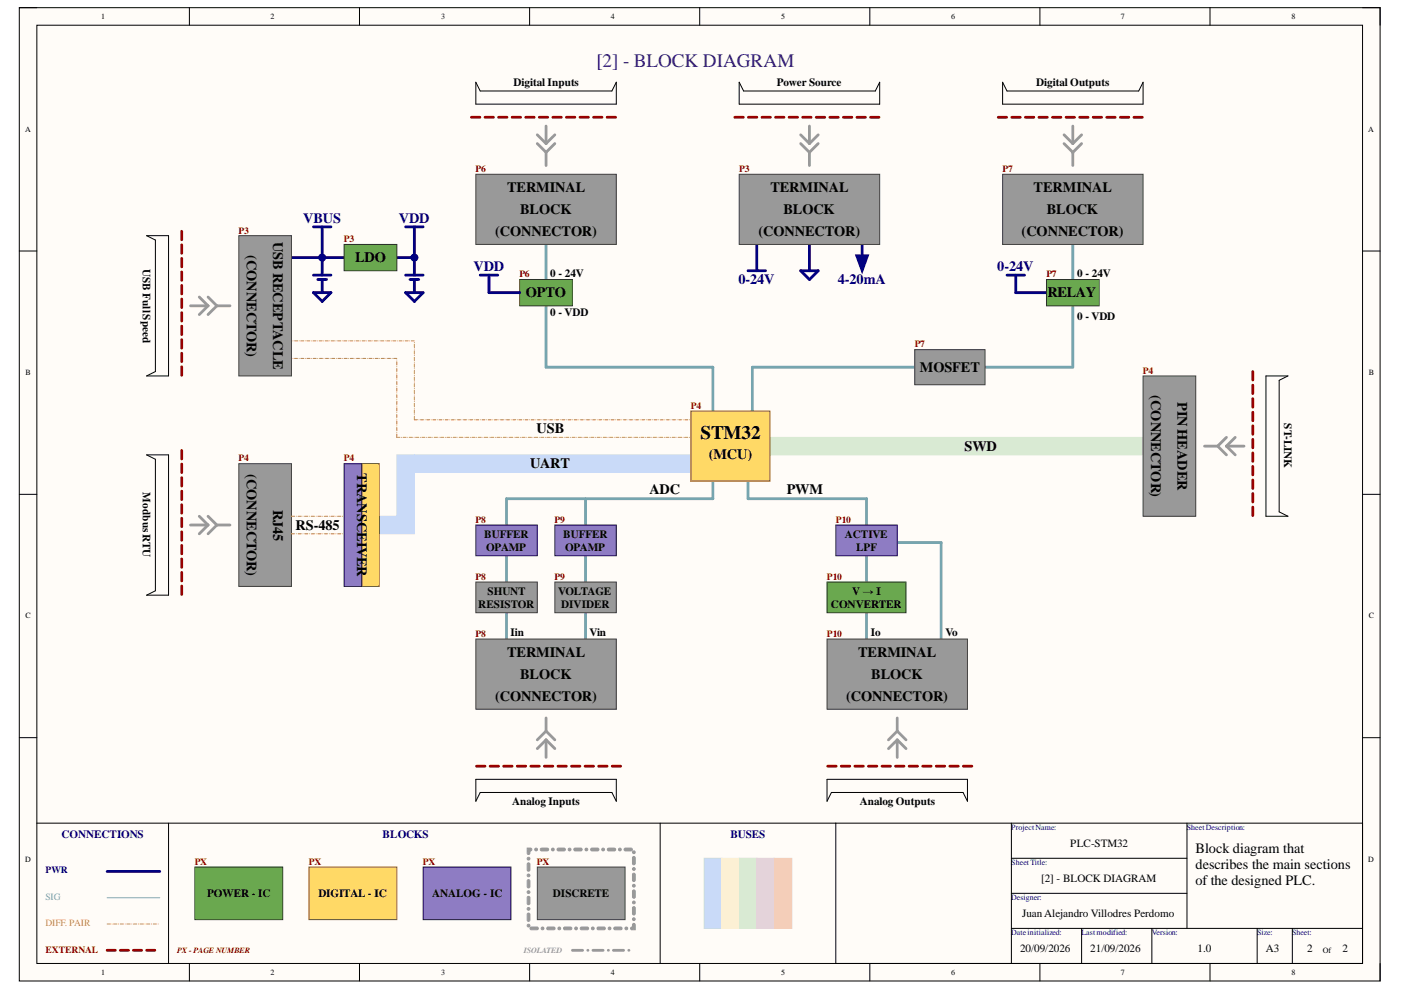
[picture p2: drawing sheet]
<svg xmlns="http://www.w3.org/2000/svg" width="297mm" height="210mm" viewBox="0 0 297 210" stroke-linecap="round" stroke-linejoin="round" font-family="sans-serif">
<path d="M4.1 1.6h288.5v206.4h-288.5z" fill-rule="evenodd" fill="#fffcf8"/>
<path d="M4.1 1.6h288.5v206.4h-288.5z" fill="none" stroke="#000" stroke-width=".21"/>
<path d="M7.8 5.3h281.1v199h-281.1z" fill-rule="evenodd" fill="#fffcf8"/>
<g fill="none" stroke="#000" stroke-width=".21">
<path d="M4.1 1.6h3.7M7.8 5.3h281.1v199h-281.1zM40.2 1.6v3.7M76.2 1.6v3.7M112.3 1.6v3.7M148.3 1.6v3.7M184.4 1.6v3.7M220.5 1.6v3.7M256.5 1.6v3.7M288.9 1.6h3.7v3.7M4.1 53.2h3.7M288.9 53.2h3.7"/>
<path d="M4.1 104.8h3.7M288.9 104.8h3.7M4.1 156.4h3.7M288.9 156.4h3.7M7.8 174.5h281.1v29.8h-111.7v-29.8M35.7 174.5v29.8M140 174.5v29.8M214.4 174.5v29.8M251.7 174.5v22.3M214.4 196.8h74.5M214.4 189.4h37.3M214.4 182h37.3"/>
<path d="M229.3 196.8v7.5M244.2 196.8v7.5M266.5 196.8v7.5M274 196.8v7.5M40.2 204.3v3.7M76.2 204.3v3.7M112.3 204.3v3.7M148.4 204.3v3.7M184.4 204.3v3.7M220.5 204.3v3.7M256.5 204.3v3.7M292.6 204.3v3.7"/>
</g>
<g fill="none" stroke="#76a5af" stroke-width=".59">
<path d="M227.5 51.8v7.5M159.5 77.9v9.2M227.5 64.8v13.1h-18.6M107.4 105.7v5.6M107.4 117.8v5.6M124.1 105.7v5.6M124.1 117.8v5.6M151.1 102v3.7M158.6 102v3.7M183.7 105.7v5.6M183.7 117.8v5.6M190.2 115h9.3v20.5"/>
<path d="M107.4 129.9v5.6M124.1 129.9v5.6M183.7 129v6.5"/>
</g>
<path d="M171.6 51.8v5.6M215.4 62.1h6.5" fill="none" stroke="#000080" stroke-width=".59"/>
<path d="M149.3 182h3.7v14.8h-3.7z" fill-rule="evenodd" fill="#c9daf8"/>
<path d="M149.3 182h3.7v14.8h-3.7z" fill="none" stroke="#d0e0e3" stroke-width=".21"/>
<path d="M153 182h3.7v14.8h-3.7z" fill-rule="evenodd" fill="#fff2cc"/>
<path d="M153 182h3.7v14.8h-3.7z" fill="none" stroke="#fff2cc" stroke-width=".21"/>
<path d="M156.7 182h3.7v14.8h-3.7z" fill-rule="evenodd" fill="#d9ead3"/>
<path d="M156.7 182h3.7v14.8h-3.7z" fill="none" stroke="#d9ead3" stroke-width=".21"/>
<path d="M160.4 182h3.8v14.8h-3.8z" fill-rule="evenodd" fill="#ead1dc"/>
<path d="M160.4 182h3.8v14.8h-3.8z" fill="none" stroke="#ead1dc" stroke-width=".21"/>
<path d="M164.2 182h3.7v14.8h-3.7z" fill-rule="evenodd" fill="#f4cccc"/>
<path d="M164.2 182h3.7v14.8h-3.7z" fill="none" stroke="#f4cccc" stroke-width=".21"/>
<path d="M65.5 183.8h18.6v11.2h-18.6z" fill-rule="evenodd" fill="#ffd966"/>
<path d="M65.5 183.8h18.6v11.2h-18.6z" fill="none" stroke="#7f6000" stroke-width=".21"/>
<path d="M89.7 183.8h18.6v11.2h-18.6z" fill-rule="evenodd" fill="#8e7cc3"/>
<path d="M89.7 183.8h18.6v11.2h-18.6z" fill="none" stroke="#20124d" stroke-width=".21"/>
<path d="M113.9 183.8h18.6v11.2h-18.6z" fill-rule="evenodd" fill="#999"/>
<path d="M113.9 183.8h18.6v11.2h-18.6z" fill="none" stroke="#434343" stroke-width=".21"/>
<path d="M22.7 184.8h11.2" fill="none" stroke="#000080" stroke-width=".59"/>
<path d="M22.7 190.3h11.2" fill="none" stroke="#76a5af" stroke-width=".21"/>
<path d="M22.7 201.5h1.8M25.5 201.5h1.7M28.3 201.5h1.7M31.1 201.5h1.7" fill="none" stroke="#980000" stroke-width=".59"/>
<path d="M41.3 183.8h18.6v11.2h-18.6z" fill-rule="evenodd" fill="#6aa84f"/>
<path d="M41.3 183.8h18.6v11.2h-18.6z" fill="none" stroke="#274e13" stroke-width=".21"/>
<g fill="none" stroke="#e69138" stroke-width=".21">
<path d="M22.7 195.9h.7M23.8 195.9h.1M24.1 195.9h.7M25.2 195.9h.1M25.5 195.9h.7M26.5 195.9h.1M26.9 195.9h.7M27.9 195.9h.1M28.3 195.9h.7M29.3 195.9h.1M29.7 195.9h.7M30.7 195.9h.1"/>
<path d="M31.1 195.9h.7M32.1 195.9h.1M32.5 195.9h.7M33.5 195.9h.1"/>
</g>
<path d="M111.8 196.3a.3 .3 0 0 1 .6 0 .3 .3 0 0 1-.6 0zM111.9 193.6h.3l.2 .3v1.2l-.3 .3-.3-.3v-1.2zM111.8 192.7a.3 .3 0 0 1 .6 0 .3 .3 0 0 1-.6 0zM111.8 190.2l.4-.1 .2 .2v1.2l-.3 .3-.3-.3zM111.8 189.2a.3 .3 0 0 1 .6 0 .3 .3 0 0 1-.6 0zM111.8 186.6l.4-.1 .2 .3v1.2l-.3 .3-.3-.3zM111.8 185.6a.3 .3 0 0 1 .6 0 .3 .3 0 0 1-.6 0zM111.8 183.1l.4-.1 .2 .2v1.2l-.3 .3-.3-.3zM111.8 182.1a.3 .3 0 0 1 .6 0 .3 .3 0 0 1-.6 0zM111.8 179.8l.8 .1 .2 .2-.2 .3h-.5l.3-.3v.8l-.3 .3-.3-.3zM113.4 180.1a.3 .3 0 0 1 .6 0 .3 .3 0 0 1-.6 0zM114.6 180l.2-.2h1.2l.3 .3-.3 .3h-1.2l-.2-.1zM116.9 180.1a.3 .3 0 0 1 .6 0 .3 .3 0 0 1-.6 0zM118.1 180l.3-.2h1.2l.3 .3-.3 .3h-1.2l-.3-.1zM120.5 180.1a.3 .3 0 0 1 .6 0 .3 .3 0 0 1-.6 0zM121.7 180l.3-.2h1.1l.3 .3-.3 .3h-1.1l-.3-.1zM124 180.1a.3 .3 0 0 1 .6 0 .3 .3 0 0 1-.6 0zM125.3 180l.2-.2h1.2l.3 .3-.3 .3h-1.2l-.2-.1zM127.6 180.1a.3 .3 0 0 1 .6 0 .3 .3 0 0 1-.6 0zM128.8 180l.3-.2h1.1l.3 .3-.3 .3h-1.1l-.3-.1zM131.1 180.1a.3 .3 0 0 1 .6 0 .3 .3 0 0 1-.6 0zM132.4 180l.2-.2h1.2l.3 .3-.3 .3h-1.2l-.2-.1zM134.1 180.7a.3 .3 0 0 1 .6 0 .3 .3 0 0 1-.6 0zM134.1 181.7l.3-.1 .3 .3v1.2l-.3 .3-.3-.3zM134.1 184.2a.3 .3 0 0 1 .6 0 .3 .3 0 0 1-.6 0zM134.1 185.3l.3-.2 .3 .3v1.2l-.3 .3-.3-.3zM134.1 187.8a.3 .3 0 0 1 .6 0 .3 .3 0 0 1-.6 0zM134.1 188.8l.3-.1 .3 .3v1.2l-.3 .3-.3-.3zM134.1 191.3a.3 .3 0 0 1 .6 0 .3 .3 0 0 1-.6 0zM134.1 192.4l.3-.2 .3 .3v1.2l-.3 .3-.3-.3zM134.1 194.9a.3 .3 0 0 1 .6 0 .3 .3 0 0 1-.6 0zM134.1 195.9l.3-.1 .2 .1 .1 1.2-1-.1 .1-.4 .6-.1-.3 .3zM132.5 196.8a.3 .3 0 0 1 .6 0 .3 .3 0 0 1-.6 0zM130.2 196.7l.2-.2h1.2l.3 .3-.3 .3h-1.2l-.2-.1zM128.9 196.8a.3 .3 0 0 1 .6 0 .3 .3 0 0 1-.6 0zM126.7 196.6l1.4-.1 .3 .3-.3 .3h-1.2l-.3-.1zM125.4 196.8a.3 .3 0 0 1 .6 0 .3 .3 0 0 1-.6 0zM123.2 196.6l1.3-.1 .3 .3-.3 .3h-1.2l-.2-.1zM121.8 196.8a.3 .3 0 0 1 .6 0 .3 .3 0 0 1-.6 0zM119.6 196.6l1.4-.1 .2 .3-.2 .3h-1.2l-.3-.1zM118.3 196.8a.3 .3 0 0 1 .6 0 .3 .3 0 0 1-.6 0zM116.1 196.6l1.3-.1 .3 .3-.3 .3h-1.2l-.2-.1zM114.7 196.8a.3 .3 0 0 1 .6 0 .3 .3 0 0 1-.6 0zM112.5 196.6l1.3-.1 .3 .3-.3 .3h-1.1l-.3-.1z" fill="#999" stroke="#999" stroke-width=".21"/>
<path d="M121.4 201.5h2.1M124.6 201.5h.1M125.7 201.5h2.2M129 201.5h.1M130 201.5h2.2M133.3 201.5h.1" fill="none" stroke="#999" stroke-width=".59"/>
<path d="M115.8 51.8v7.5M115.8 64.8v13.1M151.1 77.9v9.2" fill="none" stroke="#76a5af" stroke-width=".59"/>
<path d="M160.4 51.8v5.6M182.8 51.8v4.7" fill="none" stroke="#000080" stroke-width=".59"/>
<path d="M181.7 54.2h2.2l-1.1 3.1z" fill="#000080"/>
<path d="M84.1 54.6h3.8M181.7 54.2h2.2l-1.1 3.1z" fill="none" stroke="#000080" stroke-width=".59"/>
<path d="M163.2 92.7h79.2v3.7h-79.2z" fill-rule="evenodd" fill="#d9ead3"/>
<path d="M163.2 92.7h79.2v3.7h-79.2z" fill="none" stroke="#d9ead3" stroke-width=".21"/>
<path d="M87.9 96.4h58.6v3.8h-58.6z" fill-rule="evenodd" fill="#c9daf8"/>
<path d="M87.9 96.4h58.6v3.8h-58.6z" fill="none" stroke="#c9daf8" stroke-width=".21"/>
<path d="M84.1 96.4h3.8v13.1h-3.8z" fill-rule="evenodd" fill="#c9daf8"/>
<path d="M84.1 96.4h3.8v13.1h-3.8z" fill="none" stroke="#c9daf8" stroke-width=".21"/>
<path d="M80.4 109.5h7.5v3.7h-7.5z" fill-rule="evenodd" fill="#c9daf8"/>
<path d="M80.4 109.5h7.5v3.7h-7.5z" fill="none" stroke="#c9daf8" stroke-width=".21"/>
<path d="M61.8 54.6h11.2" fill="none" stroke="#000080" stroke-width=".59"/>
<path d="M50.6 50h11.2v29.7h-11.2z" fill-rule="evenodd" fill="#999"/>
<path d="M50.6 50h11.2v29.7h-11.2z" fill="none" stroke="#434343" stroke-width=".21"/>
<path d="M73 51.8h11.1v5.6h-11.1z" fill-rule="evenodd" fill="#6aa84f"/>
<path d="M73 51.8h11.1v5.6h-11.1z" fill="none" stroke="#274e13" stroke-width=".21"/>
<path d="M146.5 87.1h16.7v14.9h-16.7z" fill-rule="evenodd" fill="#ffd966"/>
<path d="M146.5 87.1h16.7v14.9h-16.7z" fill="none" stroke="#7f6000" stroke-width=".21"/>
<g fill="none" stroke="#980000" stroke-width=".59">
<path d="M38.5 49v1.8M38.5 51.9v1.8M38.5 54.8v1.8M38.5 57.7v1.8M38.5 60.5v1.8M38.5 63.4v1.8M38.5 66.3v1.8M38.5 69.1v1.8M38.5 72v1.8M38.5 74.9v1.8M38.5 77.8v1.8M265.6 78.8v1.8"/>
<path d="M38.5 95.5v1.8M38.5 98.4v1.8M265.6 81.7v1.8M265.6 84.5v1.8M265.6 87.4v1.8M265.6 90.3v1.8M265.6 93.2v1.7M265.6 96v1.8M265.6 98.9v1.8M38.5 101.3v1.8M38.5 104.1v1.8M38.5 107v1.8"/>
<path d="M38.5 109.9v1.8M38.5 112.8v1.8M38.5 115.6v1.8M38.5 118.5v1.8M265.6 101.8v1.8M265.6 104.6v1.8M265.6 107.5v1.8M38.5 121.4v1.8M38.5 124.2v1.8"/>
</g>
<path d="M31.1 50h4.6v29.7h-4.6l1.8-.9v-27.9zM268.4 79.7h4.7l-1.9 .9v27.9l1.9 1h-4.7zM31.1 96.4h4.6v29.8h-4.6l1.8-.9v-27.9z" fill="none" stroke="#000" stroke-width=".21"/>
<g fill="none" stroke="#999" stroke-width=".59">
<path d="M40.4 64.8h3.7M42.2 63l1.9 1.8M44.1 64.8l-1.9 1.9M44.1 63l1.9 1.8M46 64.8h2.8M46 64.8l-1.9 1.9M255.4 94.6h2.8M258.2 94.6l1.8 1.8M260 94.6h3.8M260 94.6l1.9 1.8M260 92.7l-1.8 1.9M261.9 92.7l-1.9 1.9"/>
<path d="M40.4 111.3h3.7M42.2 109.5l1.9 1.8M44.1 111.3l-1.9 1.9M44.1 109.5l1.9 1.8M46 111.3h2.8M46 111.3l-1.9 1.9"/>
</g>
<path d="M50.6 98.3h11.2v26h-11.2z" fill-rule="evenodd" fill="#999"/>
<path d="M50.6 98.3h11.2v26h-11.2z" fill="none" stroke="#434343" stroke-width=".21"/>
<g fill="none" stroke="#980000" stroke-width=".59">
<path d="M100 24.9h1.8M102.8 24.9h1.8M105.7 24.9h1.8M108.6 24.9h1.8M111.5 24.9h1.8M114.3 24.9h1.8M117.2 24.9h1.8M120.1 24.9h1.8M123 24.9h1.8M125.8 24.9h1.8M128.7 24.9h1.8M155.8 24.9h1.8"/>
<path d="M158.7 24.9h1.8M161.5 24.9h1.8M164.4 24.9h1.8M167.3 24.9h1.8M170.2 24.9h1.8M173.1 24.9h1.8M175.9 24.9h1.8M178.8 24.9h1.8M181.7 24.9h1.8M184.6 24.9h1.8M101 162.4h1.8M103.9 162.4h1.8"/>
<path d="M106.8 162.4h1.8M109.7 162.4h1.8M112.5 162.4h1.8M115.4 162.4h1.8M118.3 162.4h1.8M121.2 162.4h1.8M124 162.4h1.8M126.9 162.4h1.8M129.8 162.4h1.8M175.5 162.4h1.8M178.4 162.4h1.8M181.2 162.4h1.8"/>
<path d="M184.1 162.4h1.8M187 162.4h1.8M189.9 162.4h1.8M192.7 162.4h1.8M195.6 162.4h1.8M198.5 162.4h1.8M201.4 162.4h1.8M204.3 162.4h1.8"/>
</g>
<path d="M100.9 17.4l.9 1.9h27.9l1-1.9v4.7h-29.8zM156.7 17.4l1 1.9h27.9l.9-1.9v4.7h-29.8zM100.9 165.2h29.8v4.7l-1-1.9h-27.9l-.9 1.9zM175.3 165.2h29.8v4.7l-.9-1.9h-27.9l-1 1.9z" fill="none" stroke="#000" stroke-width=".21"/>
<g fill="none" stroke="#999" stroke-width=".59">
<path d="M113.9 28.6l1.9 1.8M113.9 30.4l1.9 1.9M115.8 26.7v3.7M115.8 32.3v2.8M117.6 28.6l-1.8 1.8M117.6 30.4l-1.8 1.9M169.8 28.6l1.8 1.8M169.8 30.4l1.8 1.9M171.6 26.7v3.7M171.6 32.3v2.8M173.5 28.6l-1.9 1.8M173.5 30.4l-1.9 1.9"/>
<path d="M115.8 152.2v2.8M115.8 156.9v3.7M115.8 156.9l1.8 1.8M115.8 156.9l-1.9 1.8M115.8 155l1.8 1.9M115.8 155l-1.9 1.9M190.2 152.2v2.8M190.2 156.9v3.7M190.2 156.9l1.9 1.8M190.2 156.9l-1.8 1.8M190.2 155l1.9 1.9M190.2 155l-1.8 1.9"/>
</g>
<path d="M242.4 79.7h11.1v29.8h-11.1z" fill-rule="evenodd" fill="#999"/>
<path d="M242.4 79.7h11.1v29.8h-11.1z" fill="none" stroke="#434343" stroke-width=".21"/>
<path d="M156.7 37h29.8v14.8h-29.8z" fill-rule="evenodd" fill="#999"/>
<path d="M156.7 37h29.8v14.8h-29.8z" fill="none" stroke="#434343" stroke-width=".21"/>
<path d="M100.9 37h29.8v14.8h-29.8z" fill-rule="evenodd" fill="#999"/>
<path d="M100.9 37h29.8v14.8h-29.8z" fill="none" stroke="#434343" stroke-width=".21"/>
<path d="M100.9 135.5h29.8v14.9h-29.8z" fill-rule="evenodd" fill="#999"/>
<path d="M100.9 135.5h29.8v14.9h-29.8z" fill="none" stroke="#434343" stroke-width=".21"/>
<path d="M175.3 135.5h29.8v14.9h-29.8z" fill-rule="evenodd" fill="#999"/>
<path d="M175.3 135.5h29.8v14.9h-29.8z" fill="none" stroke="#434343" stroke-width=".21"/>
<path d="M76.7 98.3h3.7v26h-3.7z" fill-rule="evenodd" fill="#ffd966"/>
<path d="M76.7 98.3h3.7v26h-3.7z" fill="none" stroke="#7f6000" stroke-width=".21"/>
<path d="M73 98.3h3.7v26h-3.7z" fill-rule="evenodd" fill="#8e7cc3"/>
<path d="M73 98.3h3.7v26h-3.7z" fill="none" stroke="#20124d" stroke-width=".21"/>
<g fill="none" stroke="#e69138" stroke-width=".21">
<path d="M61.8 109.5h.7M61.8 113.2h.7M62.8 109.5h.1M62.8 113.2h.1M63.2 109.5h.7M63.2 113.2h.7M64.2 109.5h.1M64.2 113.2h.1M64.6 109.5h.7M64.6 113.2h.7M65.6 109.5h.1M65.6 113.2h.1"/>
<path d="M66 109.5h.7M66 113.2h.7M67 109.5h.1M67 113.2h.1M67.4 109.5h.7M67.4 113.2h.7M68.4 109.5h.1M68.4 113.2h.1M68.8 109.5h.7M68.8 113.2h.7M69.8 109.5h.1M69.8 113.2h.1"/>
<path d="M70.2 109.5h.7M70.2 113.2h.7M71.2 109.5h.1M71.2 113.2h.1M71.6 109.5h.7M71.6 113.2h.7M72.6 109.5h.1M72.6 113.2h.1"/>
</g>
<path d="M211.6 24.9h1.8M214.5 24.9h1.8M217.4 24.9h1.8M220.3 24.9h1.8M223.1 24.9h1.8M226 24.9h1.8M228.9 24.9h1.8M231.8 24.9h1.8M234.6 24.9h1.8M237.5 24.9h1.8M240.4 24.9h1.8" fill="none" stroke="#980000" stroke-width=".59"/>
<path d="M212.6 17.4l.9 1.9h27.9l1-1.9v4.7h-29.8z" fill="none" stroke="#000" stroke-width=".21"/>
<path d="M225.6 28.6l1.9 1.8M225.6 30.4l1.9 1.9M227.5 26.7v3.7M227.5 32.3v2.8M229.3 28.6l-1.8 1.8M229.3 30.4l-1.8 1.9" fill="none" stroke="#999" stroke-width=".59"/>
<path d="M212.6 37h29.8v14.8h-29.8z" fill-rule="evenodd" fill="#999"/>
<path d="M212.6 37h29.8v14.8h-29.8z" fill="none" stroke="#434343" stroke-width=".21"/>
<path d="M68.3 48.1v6.5" fill="none" stroke="#000080" stroke-width=".59"/>
<circle cx="68.3" cy="54.6" r=".56" fill="#000080"/>
<g fill="none" stroke="#000080" stroke-width=".59">
<path d="M66.4 48.1h3.8M66.4 58.3h3.8M67.4 59.3h1.8M68.3 54.6v3.7M68.3 59.3v2.7M87.9 48.1v6.5M66.4 62h3.8l-1.9 1.9z"/>
<circle cx="68.3" cy="54.6" r=".56"/>
</g>
<circle cx="87.9" cy="54.6" r=".56" fill="#000080"/>
<g fill="none" stroke="#000080" stroke-width=".59">
<path d="M86 48.1h3.7M86 58.3h3.7M86.9 59.3h1.9M87.9 54.6v3.7M87.9 59.3v2.7M158.6 57.4h3.7M169.8 57.4h3.7l-1.9 1.9zM86 62h3.7l-1.8 1.9z"/>
<circle cx="87.9" cy="54.6" r=".56"/>
</g>
<path d="M110.2 59.3h11.2v5.5h-11.2z" fill-rule="evenodd" fill="#6aa84f"/>
<path d="M110.2 59.3h11.2v5.5h-11.2z" fill="none" stroke="#274e13" stroke-width=".21"/>
<path d="M115.8 77.9h35.3" fill="none" stroke="#76a5af" stroke-width=".59"/>
<path d="M101.8 58.3h3.7M103.7 58.3v3.7h6.5" fill="none" stroke="#000080" stroke-width=".59"/>
<path d="M221.9 59.3h11.1v5.5h-11.1z" fill-rule="evenodd" fill="#6aa84f"/>
<path d="M221.9 59.3h11.1v5.5h-11.1z" fill="none" stroke="#274e13" stroke-width=".21"/>
<path d="M213.5 58.3h3.7M215.4 58.3v3.8" fill="none" stroke="#000080" stroke-width=".59"/>
<path d="M159.5 77.9h34.5" fill="none" stroke="#76a5af" stroke-width=".59"/>
<path d="M194 74.1h14.9v7.5h-14.9z" fill-rule="evenodd" fill="#999"/>
<path d="M194 74.1h14.9v7.5h-14.9z" fill="none" stroke="#434343" stroke-width=".21"/>
<path d="M177.2 111.3h13v6.5h-13z" fill-rule="evenodd" fill="#8e7cc3"/>
<path d="M177.2 111.3h13v6.5h-13z" fill="none" stroke="#20124d" stroke-width=".21"/>
<path d="M117.6 123.4h13.1v6.5h-13.1z" fill-rule="evenodd" fill="#999"/>
<path d="M117.6 123.4h13.1v6.5h-13.1z" fill="none" stroke="#434343" stroke-width=".21"/>
<path d="M100.9 123.4h13v6.5h-13z" fill-rule="evenodd" fill="#999"/>
<path d="M100.9 123.4h13v6.5h-13z" fill="none" stroke="#434343" stroke-width=".21"/>
<path d="M100.9 111.3h13v6.5h-13z" fill-rule="evenodd" fill="#8e7cc3"/>
<path d="M100.9 111.3h13v6.5h-13z" fill="none" stroke="#20124d" stroke-width=".21"/>
<path d="M117.6 111.3h13.1v6.5h-13.1z" fill-rule="evenodd" fill="#8e7cc3"/>
<path d="M117.6 111.3h13.1v6.5h-13.1z" fill="none" stroke="#20124d" stroke-width=".21"/>
<path d="M175.3 123.4h16.8v6.5h-16.8z" fill-rule="evenodd" fill="#6aa84f"/>
<path d="M175.3 123.4h16.8v6.5h-16.8z" fill="none" stroke="#274e13" stroke-width=".21"/>
<path d="M107.4 105.7h43.7M158.6 105.7h25.1" fill="none" stroke="#76a5af" stroke-width=".59"/>
<g fill="none" stroke="#e69138" stroke-width=".21">
<path d="M62.1 76h.1M62.1 72.3h.1M62.4 72.3h.7M62.5 76h.6M63.4 72.3h.1M63.4 76h.1M63.7 72.3h.7M63.8 76h.6M64.7 72.3h.1M64.7 76h.1M65.1 72.3h.6M65.1 76h.6"/>
<path d="M66 72.3h.1M66.1 76h.1M66.4 72.3h.6M66.4 76h.7M67.3 72.3h.1M67.4 76h.1M67.7 72.3h.6M67.7 76h.7M68.6 72.3h.1M68.7 76h.1M69 72.3h.6M69 76h.7"/>
<path d="M69.9 72.3h.1M70 76h.1M70.3 72.3h.6M70.3 76h.7M71.2 72.3h.1M71.3 76h.1M71.6 72.3h.6M71.7 76h.6M72.5 72.3h.1M72.6 76h.1M72.9 72.3h.6M73 76h.6"/>
<path d="M73.8 72.3h.1M73.9 76h.1M74.2 72.3h.6M74.3 76h.6M75.1 72.3h.1M75.3 76h.1M75.5 72.3h.6M75.6 76h.6M76.4 72.3h.1M76.6 76h.1M76.8 72.3h.6M76.9 76h.7"/>
<path d="M77.7 72.3h.1M77.9 76h.1M78.1 72.3h.6M78.2 76h.7M79 72.3h.1M79.2 76h.1M79.4 72.3h.6M79.5 76h.7M80.3 72.3h.1M80.5 76h.1M80.7 72.3h.6M80.8 76h.7"/>
<path d="M81.7 72.3h.1M81.8 76h.1M82 72.3h.6M82.2 76h.6M83 72.3h.1M83.1 76h.1M83.3 72.3h.6M83.5 76h.6M84.1 76.3h.1M84.1 76.7v.7M84.1 77.7h.1M84.1 78.1v.7"/>
<path d="M84.1 79.1h.1M84.1 79.5v.7M84.3 72.3h.1M84.6 72.3h.6M85.6 72.3h.1M85.9 72.3h.7M86.9 72.3h.1M87.2 72.3h.7M87.9 72.6h.1M87.9 73v.7M87.9 74h.1M87.9 74.4v.7"/>
<path d="M87.9 75.4h.1M87.9 75.8v.7M87.9 76.8h.1M87.9 77.2v.7M87.9 78.2h.1M87.9 78.5v.7M87.9 79.6h.1M87.9 79.9v.7M84.1 92v.7h.7M84.1 80.5h.1M84.1 80.9v.7M84.1 81.9h.1"/>
<path d="M84.1 82.3v.7M84.1 83.3h.1M84.1 83.7v.7M84.1 84.7h.1M84.1 85.1v.7M84.1 86.1h.1M84.1 86.5v.6M84.1 87.5h.1M84.1 87.8v.7M84.1 88.9h.1M84.1 89.2v.7M84.1 90.3h.1"/>
<path d="M84.1 90.6v.7M84.1 91.7h.1M85.1 92.7h.1M85.5 92.7h.6M86.5 92.7h.1M86.8 92.7h.6M87.8 92.7h.1M87.9 88.3v.7h.6M87.9 81h.1M87.9 81.3v.7M87.9 82.4h.1M87.9 82.7v.7"/>
<path d="M87.9 83.8h.1M87.9 84.1v.7M87.9 85.2h.1M87.9 85.5v.7M87.9 86.6h.1M87.9 86.9v.7M87.9 87.9v.1M88.1 92.7h.7M88.8 89h.1M89.1 92.7h.1M89.2 89h.6M89.4 92.7h.7"/>
<path d="M90.1 89h.1M90.4 92.7h.1M90.5 89h.6M90.8 92.7h.6M91.4 89h.1M91.8 92.7h.1M91.8 89h.6M92.1 92.7h.7M92.7 89h.1M93.1 89h.6M93.1 92.7h.1M93.4 92.7h.7"/>
<path d="M94 89h.1M94.4 89h.6M94.4 92.7h.1M94.7 92.7h.7M95.3 89h.1M95.7 89h.6M95.7 92.7h.1M96.1 92.7h.6M96.6 89h.1M97 89h.6M97.1 92.7h.1M97.4 92.7h.7"/>
<path d="M97.9 89h.1M98.3 89h.6M98.4 92.7h.1M98.7 92.7h.7M99.3 89h.1M99.6 89h.6M99.7 92.7h.1M100.1 92.7h.6M100.6 89h.1M100.9 89h.6M101 92.7h.1M101.4 92.7h.6"/>
<path d="M101.9 89h.1M102.2 89h.6M102.4 92.7h.1M102.7 92.7h.7M103.2 89h.1M103.5 89h.6M103.7 92.7h.1M104 92.7h.7M104.5 89h.1M104.8 89h.6M105 92.7h.1M105.4 92.7h.6"/>
<path d="M105.8 89h.1M106.1 89h.6M106.4 92.7h.1M106.7 92.7h.6M107.1 89h.1M107.4 89h.7M107.7 92.7h.1M108 92.7h.7M108.4 89h.1M108.7 89h.7M109 92.7h.1M109.3 92.7h.7"/>
<path d="M109.7 89h.1M110 89h.7M110.3 92.7h.1M110.7 92.7h.6M111 89h.1M111.3 89h.7M111.7 92.7h.1M112 92.7h.7M112.3 89h.1M112.6 89h.7M113 92.7h.1M113.3 92.7h.7"/>
<path d="M113.6 89h.1M113.9 89h.7M114.3 92.7h.1M114.6 92.7h.7M114.9 89h.1M115.2 89h.7M115.6 92.7h.1M116 92.7h.6M116.2 89h.1M116.5 89h.7M117 92.7h.1M117.3 92.7h.7"/>
<path d="M117.5 89h.1M117.8 89h.7M118.3 92.7h.1M118.6 92.7h.7M118.8 89h.1M119.1 89h.7M119.6 92.7h.1M120 92.7h.6M120.1 89h.1M120.4 89h.7M121 92.7h.1M121.3 92.7h.6"/>
<path d="M121.4 89h.1M121.7 89h.7M122.3 92.7h.1M122.6 92.7h.7M122.7 89h.1M123 89h.7M123.6 92.7h.1M123.9 92.7h.7M124 89h.1M124.3 89h.7M124.9 92.7h.1M125.3 92.7h.6"/>
<path d="M125.3 89h.1M125.6 89h.7M126.3 92.7h.1M126.6 92.7h.7M126.6 89h.1M126.9 89h.7M127.6 92.7h.1M127.9 92.7h.7M127.9 89h.1M128.2 89h.7M128.9 92.7h.1M129.2 89h.1"/>
<path d="M129.2 92.7h.7M129.6 89h.6M130.2 92.7h.1M130.5 89h.1M130.6 92.7h.6M130.9 89h.6M131.6 92.7h.1M131.8 89h.1M131.9 92.7h.7M132.2 89h.6M132.9 92.7h.1M133.1 89h.1"/>
<path d="M133.2 92.7h.7M133.5 89h.6M134.2 92.7h.1M134.4 89h.1M134.5 92.7h.7M134.8 89h.6M135.5 92.7h.1M135.7 89h.1M135.9 92.7h.6M136.1 89h.6M136.9 92.7h.1M137 89h.1"/>
<path d="M137.2 92.7h.7M137.4 89h.6M138.2 92.7h.1M138.3 89h.1M138.5 92.7h.7M138.7 89h.6M139.5 92.7h.1M139.6 89h.1M139.9 92.7h.6M140 89h.6M140.8 92.7h.1M140.9 89h.1"/>
<path d="M141.2 92.7h.6M141.3 89h.6M142.2 92.7h.1M142.3 89h.1M142.5 92.7h.7M142.6 89h.6M143.5 92.7h.1M143.6 89h.1M143.8 92.7h.7M143.9 89h.6M144.8 92.7h.1M144.9 89h.1"/>
<path d="M145.2 92.7h.6M145.2 89h.6M146.2 92.7h.1M146.2 89h.1"/>
</g>
<text font-size="4.1" fill="#351c75" x="126.4" y="14.1">[2] - BLOCK DIAGRAM</text>
<text font-size="4.1" x="148.5" y="93.1">STM32</text>
<g font-size="3">
<text x="107.5" y="40.7">TERMINAL</text>
<text x="163.3" y="40.7">TERMINAL</text>
<text x="219.1" y="40.7">TERMINAL</text>
<text x="110.3" y="45.4">BLOCK</text>
<text x="166.1" y="45.4">BLOCK</text>
<text x="221.9" y="45.4">BLOCK</text>
<text x="57.9" y="51.3" transform="rotate(90 57.9 51.3)">USB RECEPTACLE</text>
<text x="105" y="50">(CONNECTOR)</text>
<text x="160.8" y="50">(CONNECTOR)</text>
<text x="216.6" y="50">(CONNECTOR)</text>
<text x="52.4" y="54.1" transform="rotate(90 52.4 54.1)">(CONNECTOR)</text>
<text x="75.3" y="55.6">LDO</text>
<text x="111.5" y="63">OPTO</text>
<text x="222.1" y="63">RELAY</text>
<text x="195" y="78.8">MOSFET</text>
<text x="244.1" y="83.8" transform="rotate(90 244.1 83.8)">(CONNECTOR)</text>
<text x="249.7" y="85.2" transform="rotate(90 249.7 85.2)">PINHEADER</text>
<text x="113.8" y="91.8">USB</text>
<text x="204.5" y="95.6">SWD</text>
<text x="52.4" y="100.5" transform="rotate(90 52.4 100.5)">(CONNECTOR)</text>
<text x="75.7" y="100.3" transform="rotate(90 75.7 100.3)">TRANSCEIVER</text>
<text x="112.4" y="99.3">UART</text>
<text x="150.3" y="97.4">(MCU)</text>
<text x="137.7" y="104.8">ADC</text>
<text x="166.8" y="104.8">PWM</text>
<text x="57.9" y="108.1" transform="rotate(90 57.9 108.1)">RJ45</text>
<text x="62.7" y="112.3">RS-485</text>
<text x="107.5" y="139.3">TERMINAL</text>
<text x="110.3" y="144">BLOCK</text>
<text x="181.9" y="139.3">TERMINAL</text>
<text x="184.7" y="144">BLOCK</text>
<text x="105" y="148.6">(CONNECTOR)</text>
<text x="179.4" y="148.6">(CONNECTOR)</text>
<text x="253.5" y="180.9">Block diagram that</text>
<text x="253.5" y="184.3">describes the main sections</text>
<text x="253.5" y="187.6">of the designed PLC.</text>
</g>
<g font-size="3" fill="#000080">
<text x="64.3" y="47.2">VBUS</text>
<text x="84.6" y="47.2">VDD</text>
<text x="100.4" y="57.4">VDD</text>
<text x="211.5" y="57.4">0-24V</text>
<text x="156.6" y="60.2">0-24V</text>
<text x="177.6" y="60.2">4-20mA</text>
</g>
<g font-size="2.4">
<text x="108.9" y="18.2">Digital Inputs</text>
<text x="164.7" y="18.2">Power Source</text>
<text x="219.7" y="18.2">Digital Outputs</text>
<text x="30.3" y="56.9" transform="rotate(90 30.3 56.9)">USB FullSpeed</text>
<text x="116.6" y="58.7">0 - 24V</text>
<text x="228.4" y="58.7">0 - 24V</text>
<text x="116.6" y="66.9">0 - VDD</text>
<text x="228.4" y="67.8">0 - VDD</text>
<text x="272.3" y="89.7" transform="rotate(90 272.3 89.7)">ST-LINK</text>
<text x="30.3" y="104.4" transform="rotate(90 30.3 104.4)">Modbus RTU</text>
<text x="102.7" y="114">BUFFER</text>
<text x="119.4" y="114">BUFFER</text>
<text x="179.1" y="114">ACTIVE</text>
<text x="103.1" y="116.8">OPAMP</text>
<text x="119.9" y="116.8">OPAMP</text>
<text x="181.5" y="116.8">LPF</text>
<text x="101.4" y="128.8">RESISTOR</text>
<text x="103.4" y="126">SHUNT</text>
<text x="118.3" y="126">VOLTAGE</text>
<text x="119" y="128.8">DIVIDER</text>
<text x="176.2" y="128.8">CONVERTER</text>
<text x="180.7" y="126">V → I</text>
<text x="108.3" y="134.9">Iin</text>
<text x="125" y="134.9">Vin</text>
<text x="184.6" y="134.9">Io</text>
<text x="200.5" y="134.9">Vo</text>
<text x="108.6" y="170.7">Analog Inputs</text>
<text x="182.3" y="170.7">Analog Outputs</text>
<text x="226.9" y="179.6">PLC-STM32</text>
<text x="43.9" y="190.2">POWER - IC</text>
<text x="67.5" y="190.2">DIGITAL - IC</text>
<text x="91.6" y="190.2">ANALOG - IC</text>
<text x="117.2" y="190.2">DISCRETE</text>
<text x="220.8" y="187">[2] - BLOCK DIAGRAM</text>
<text x="216.7" y="194.5">Juan Alejandro Villodres Perdomo</text>
<text x="216.3" y="201.9">20/09/2026</text>
<text x="231.2" y="201.9">21/09/2026</text>
<text x="253.9" y="201.9">1.0</text>
<text x="268.4" y="201.9">A3</text>
<text x="277.2" y="201.9">2</text>
<text x="284.6" y="201.9">2</text>
</g>
<g font-size="2.4" fill="#000080">
<text x="13" y="177.7">CONNECTIONS</text>
<text x="81.1" y="177.7">BLOCKS</text>
<text x="154.9" y="177.7">BUSES</text>
</g>
<g font-size="2" fill="#980000">
<text x="100.8" y="36.5">P6</text>
<text x="156.7" y="36.5">P3</text>
<text x="212.6" y="36.5">P7</text>
<text x="50.6" y="49.5">P3</text>
<text x="72.9" y="51.4">P3</text>
<text x="110.1" y="58.8">P6</text>
<text x="221.9" y="58.8">P7</text>
<text x="193.9" y="73.7">P7</text>
<text x="242.3" y="79.2">P4</text>
<text x="146.5" y="86.7">P4</text>
<text x="50.6" y="97.8">P4</text>
<text x="72.9" y="97.8">P4</text>
<text x="100.8" y="110.8">P8</text>
<text x="117.6" y="110.8">P9</text>
<text x="177.2" y="110.8">P10</text>
<text x="100.8" y="122.9">P8</text>
<text x="117.6" y="122.9">P9</text>
<text x="175.3" y="122.9">P10</text>
<text x="100.8" y="135">P8</text>
<text x="175.3" y="135">P10</text>
<text x="41.3" y="183.3">PX</text>
<text x="65.5" y="183.3">PX</text>
<text x="89.7" y="183.3">PX</text>
<text x="113.8" y="183.3">PX</text>
<text x="9.6" y="202">EXTERNAL</text>
</g>
<text font-size="2" fill="#000080" x="9.6" y="185.2">PWR</text>
<text font-size="2" fill="#76a5af" x="9.6" y="190.8">SIG</text>
<text font-size="2" fill="#e69138" x="9.6" y="196.4">DIFF. PAIR</text>
<g font-size="1.7">
<text x="21.5" y="4.1">1</text>
<text x="57.3" y="4.1">2</text>
<text x="93.5" y="4.1">3</text>
<text x="129.5" y="4.1">4</text>
<text x="165.6" y="4.1">5</text>
<text x="201.6" y="4.1">6</text>
<text x="237.7" y="4.1">7</text>
<text x="273.8" y="4.1">8</text>
<text x="5.3" y="28">A</text>
<text x="290.1" y="28">A</text>
<text x="5.4" y="79.6">B</text>
<text x="290.2" y="79.6">B</text>
<text x="5.4" y="131.1">C</text>
<text x="290.2" y="131.1">C</text>
<text x="5.3" y="182.7">D</text>
<text x="290.1" y="182.7">D</text>
<text x="280.5" y="202">Of</text>
<text x="21.5" y="206.6">1</text>
<text x="57.3" y="206.6">2</text>
<text x="93.5" y="206.6">3</text>
<text x="129.5" y="206.6">4</text>
<text x="165.6" y="206.6">5</text>
<text x="201.6" y="206.6">6</text>
<text x="237.7" y="206.6">7</text>
<text x="273.8" y="206.6">8</text>
</g>
<g font-size="1.7" fill="#000080">
<text x="214.4" y="176">ProjectName:</text>
<text x="251.6" y="176">SheetDescription:</text>
<text x="214.4" y="183.4">SheetTitle:</text>
<text x="214.4" y="190.8">Designer:</text>
<text x="214.4" y="198.3">Dateinitialized:</text>
<text x="229.3" y="198.3">Last modified:</text>
<text x="244.2" y="198.3">Version:</text>
<text x="266.5" y="198.3">Size:</text>
<text x="274" y="198.3">Sheet:</text>
</g>
<text font-size="1.7" fill="#980000" x="37.6" y="202">PX - PAGE NUMBER</text>
<text font-size="1.7" fill="#999" x="111.1" y="202">ISOLATED</text>
</svg>
